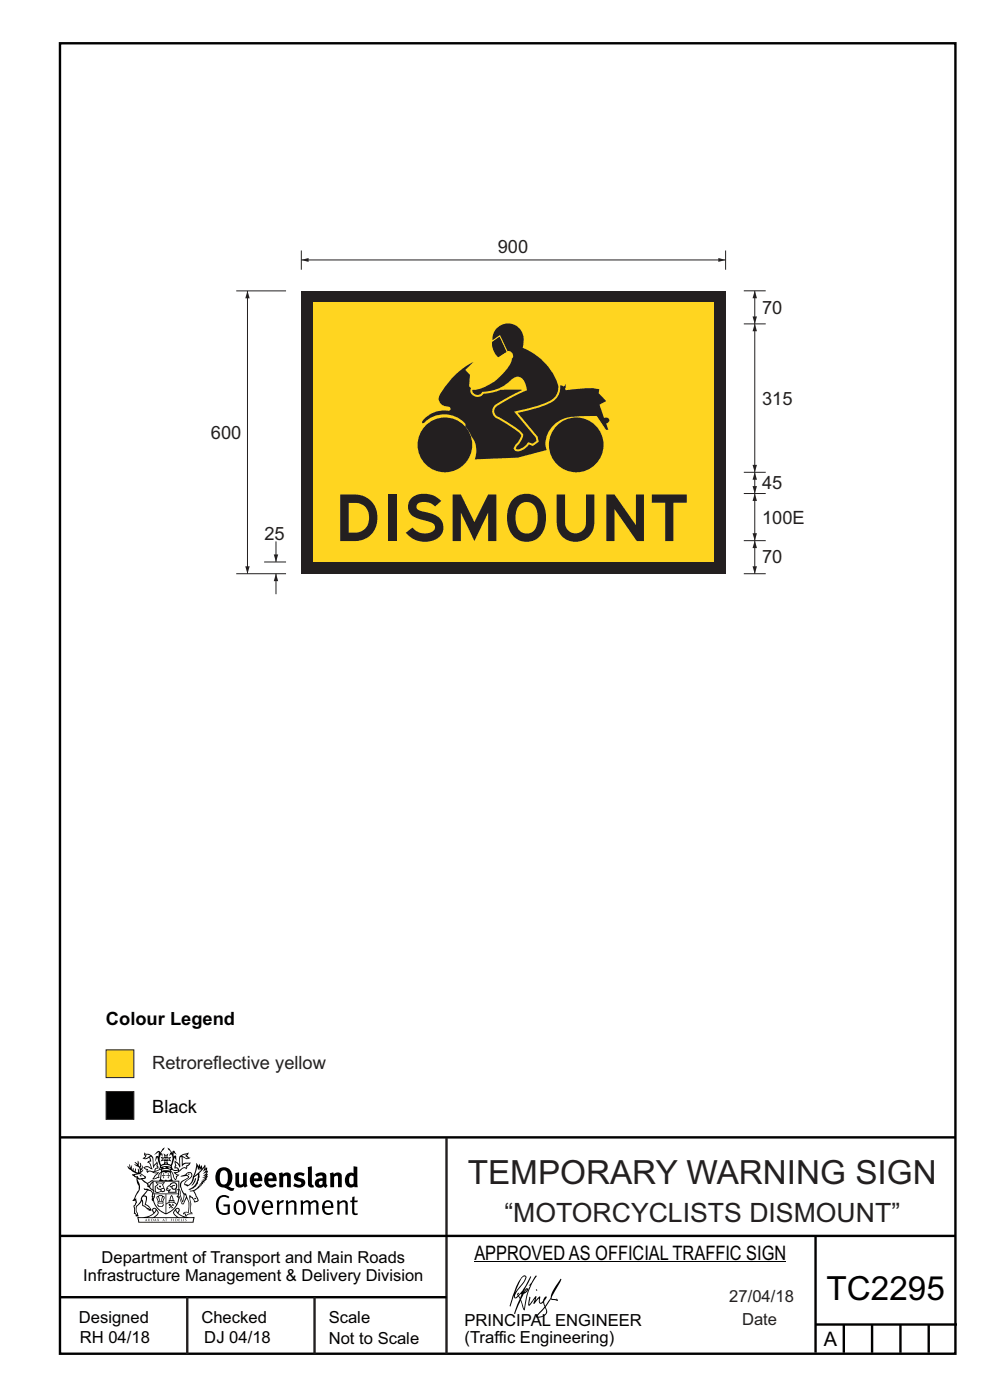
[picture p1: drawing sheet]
<svg xmlns="http://www.w3.org/2000/svg" width="210mm" height="297mm" viewBox="0 0 210 297" stroke-linecap="round" stroke-linejoin="round" font-family="sans-serif">
<path d="M12.7 9.2h190v278h-190zM12.7 241.3h190M12.7 275.2h82M12.7 262.2h190.1M173 262.1v24.9M173 281h30M179 281v6M185 281v6M191 281v6M197 281v6" fill="none" stroke="#000" stroke-width=".51"/>
<path d="M94.7 241.4v45.8M39.7 275.2v12M66.7 275.2v12" fill="none" stroke="#231f20" stroke-width=".51"/>
<g fill="#000">
<path d="M29.6 249.4l.2-.1 .3 .2z" fill-rule="evenodd"/>
<path d="M30.8 244.9l1.1 .3-.9 .5h-.4l.6-.5zM31.8 245.4h.2a2.44 2.44 0 0 1 .4 1.9l.1 .5 .7-1-.1 .6 .3 .3a.57 .57 0 0 0-.6 .7l-1-.1-.5 .2 .2-.5-.8-.3 .7-.1 .9 .5 .1-.1-.6-1.3-.2-.2h.5zM30.7 244.4l-.1 .5 .2 .4-.6 .4a1.04 1.04 0 0 0 1.4-.1l.2 .6-.3 .1-.2 .4a.94 .94 0 0 1 .8 1.1l-.2-.1a1.16 1.16 0 0 0-1.5-.1l.3 .4 .4 .2 .1 .5 .2 .1 .1-.2a.94 .94 0 0 1 1.1 .2l.8 .1-1.2 1.2a1.13 1.13 0 0 0 1.2-.2l.4-.1-.1-.4 .5-.8a.83 .83 0 0 0-.6 1.1l-.3-.1-.7 .4 1.1-1.4-.5 .1-.5-.1 1.3-.5-.1-.1-.9 .4v-.3l.2-.2 .3 .1 .1-.3-.2-.4v-.6l-.1-.4-.7 1v-.7a1.42 1.42 0 0 0-1.6-1.8z" fill-rule="evenodd"/>
<path d="M31 258.7l.1 .2h-.2zM31 258.5l-.3 .6 .4-.2 .2 .2z" fill-rule="evenodd"/>
<path d="M31.3 258.6h.3v.4a.25 .25 0 0 0 .2-.1 .25 .25 0 0 0-.1-.3h.1a.29 .29 0 0 1 0 .4 .29 .29 0 0 1-.4 0 .29 .29 0 0 1 0-.4z" fill-rule="evenodd"/>
<path d="M32.2 258.6a.22 .22 0 0 1 .3 .2 .22 .22 0 0 1-.3 .2zM32 258.6l.1 .4a.33 .33 0 0 0 .4 0 .33 .33 0 0 0 0-.4 .33 .33 0 0 0-.5 0z" fill-rule="evenodd"/>
<path d="M29.2 250.1l.3 .1a.61 .61 0 0 1 .8 .4l.3 .2a.8 .8 0 0 1 .6 1l.4 .1 .5 .5a1 1 0 0 1 .5 1.1l-.1 .7v-.5h-.1a.96 .96 0 0 0-.8-1.3l-.2-.2h-.7l-.1-.1-.1 .1 .1 .3h.6l-1.2 1.3-.2 1-.4 .6a1.33 1.33 0 0 0-.5 1.8l.2 .5a1.26 1.26 0 0 1-.5-1.5l-.1-.3a1.56 1.56 0 0 0 .4-1.7l-.3 .2 .2-.5a3.2 3.2 0 0 0 .7-3zM30.4 253.9h.4a2.06 2.06 0 0 1-.1 1.6l.7 .5 .4 .4-.6-.1-.8-.6-.1-.9a.51 .51 0 0 1 .1-.9zM28.6 249.3a1.52 1.52 0 0 1 2.1 .5l-1.1 .2-.2-.1-.1-.4h-.5zM27.5 247v.8l-.3-.4h-.1a3.1 3.1 0 0 0 1.9 1.6l-1 .1 .5 .6 .5 .1 .1 1.1a1.84 1.84 0 0 1-.3 2.5l-.4 .9-.3 .4 .2 .1 .4-.1 .1 .4-.2 .5-.3 .2 .1 1.7h.2l.3 .5 .1 .1 .4-.1-.1-.5a1.3 1.3 0 0 1-.1-1.7l.9-1 .1 1.1 .6 .2 .5 .5 .1-.1 .2 .3h.5a1.85 1.85 0 0 0-1.2-1.4l.1-.3a1.39 1.39 0 0 0 0-1.4l-.5-.1 .5-.5a.66 .66 0 0 1 .9-.4 .66 .66 0 0 1 .3 .9l-.1 .4 .2-.1v.2l-.1 .3 .2 .5 .1-.3a2.24 2.24 0 0 0 .1-2.2 .73 .73 0 0 1-.7-.7 .73 .73 0 0 1 .6-.7v-.2a.94 .94 0 0 0-.9 .8 .48 .48 0 0 1-.1-.6 .48 .48 0 0 1 .5-.2l.5-.3a.51 .51 0 0 0-.8 .2l-.5 .2-1-.8h.6l.2-.5-1.2-.7 .5-.5v-.3l-.5 .4 .1-.2a.69 .69 0 0 0 .2-1v.4l-.2 .3v-1.1l-.3-.2 .1 .6-.1 .2-.4-1.3v.7l-.6-.4 .5 .7-.6-.2 .3 .3a1 1 0 0 1 .7 1.4l-.2-.8v.9l-.5-.2v-.8l-.2 .7-.2-.1-.1-.6-.2 .4-.2-.2 .1-.7-.2 .5z" fill-rule="evenodd"/>
<path d="M32.9 258.7l.1 .2h-.2zM32.9 258.5l-.2 .6 .3-.2 .2 .2z" fill-rule="evenodd"/>
<path d="M33.7 251.5l.4 .1 .1 .3h-.3z" fill-rule="evenodd"/>
<path d="M33.3 258.6h.2l.1 .1 .2-.1-.2 .2 .2 .3-.3-.3-.1 .3h-.1l.2-.3z" fill-rule="evenodd"/>
<path d="M34.7 258.7l.1 .2h-.2zM34.7 258.5l-.3 .6 .4-.2 .2 .2z" fill-rule="evenodd"/>
<path d="M34.2 252.4a.3 .3 0 0 0 .6 0 .3 .3 0 0 0-.6 0zM33.3 250.9l.3 .3-.3 .4a.79 .79 0 0 0 0 1.3l.8-.2-.1-.3a.55 .55 0 0 1-.7-.6l.1-.1 .2 .3 .3 .2 .8-.2-.4-.7 .4-.4-.7 .2zM33 250.7l1.1 .2 .9-.2-.4 .6 .4 1.2a.56 .56 0 0 1-.8 .3l-.2 .1a.73 .73 0 0 1-.9 .1 .73 .73 0 0 1-.3-1v-.4l.6-.4z" fill-rule="evenodd"/>
<path d="M34.5 254h.2v.2l-.2 .6h-.2zM33.6 255.3h.9v.2a.55 .55 0 0 1-.8 .4v-.2l-.2-.1zM33.4 254h.2l.2 .8h-.2zM33.6 255l.8-.1 .1 .2h-.8zM33.8 253.7h.5l-.2 1.1h-.1zM33.3 253.8l-.1 .3 .3 1.1a.48 .48 0 0 0-.1 .6 .48 .48 0 0 0 .5 .2h.5a.49 .49 0 0 0 .2-.8l.3-1.1-.1-.3a1.42 1.42 0 0 0-1.5 0z" fill-rule="evenodd"/>
<path d="M34.6 248.9l.2 .1v.3l.3 .1h-.3l-.1 .6v-.6h-.4l.4-.1z" fill-rule="evenodd"/>
<path d="M35 258.5h.5l-.2 .1v.5h-.2l.1-.5z" fill-rule="evenodd"/>
<path d="M34.3 248.8a.57 .57 0 0 1 .9 .2 .57 .57 0 0 1 .9-.2l.2 1.4h-.2a.57 .57 0 0 1-.9 0 .69 .69 0 0 1-1.1 0zM34.2 248.1l-.3 2.1-.2 .4h3l-.2-.4-.3-2.1h-.2v.2l-.8-.1-.8 .1v-.2z" fill-rule="evenodd"/>
<path d="M34.2 247.4a1.51 1.51 0 0 1 2 .2 2.67 2.67 0 0 0-2.1 0zM35.7 247.6l.4 .1 .1 .3-.4-.1zM34.6 247.6h.5l.1 .2h-.4zM34 247.8l.3 .2h-.3zM34.9 246.9l.3-.2 .3 .2zM34.9 245.6l.2 .1v.3h-.2zM35 245.1l.2 .2 .2-.2-.1 .3h-.2zM35.1 246.3h.2l.1 .4-.2-.2-.2 .2zM35.3 245.7l.2-.1v.4h-.2zM34.4 245.7h.3l.1 .3-.4 .1 .2-.2zM35.7 245.7h.3l-.2 .2 .2 .2-.4-.1zM32.7 244.9l1-.5-.1 1-.2-.2-.3 .2-.3 1.1 .5-1 .3 .9a1.84 1.84 0 0 1 .2 1.7l.4 .1a2.48 2.48 0 0 1 2.2 0l.2-.2-.2-.7 .7-1.8 .4 .7-.2-1-.2-.1-.2 .3v-.9l.6 .4-.6-.8-.3 .1-.1 .4-.5-.9-.5-.3 .2 .5 .6 .5-.5 .8 .4-.4a2.06 2.06 0 0 1 0 2.3l-.5-.2-.2-.6 .1-.1 .8 .2-.4-.5 .4-.5-.7 .2-.2-.2 .2-.7-.5 .4-.5-.4 .2 .7-.2 .2-.7-.2 .4 .5-.4 .5 .8-.2 .1 .1-.2 .6-.5 .2a2.02 2.02 0 0 1 0-2.2l.3 .5-.1-.7-.3-.1 .8-1.2-.4 .3-.5 .8-.2-.3a.8 .8 0 0 0-.8 .5z" fill-rule="evenodd"/>
<path d="M35.6 248.9l.2 .1-.1 .3 .4 .1h-.4v.6l-.1-.6h-.3l.3-.1z" fill-rule="evenodd"/>
<path d="M36 254.8h.8v.2h-.8zM36.4 253.8l.2 .8h-.4zM36.4 253.5l-.3 .5-.1 .6h-.2v.4l-.7 .4 .2 .1a1.48 1.48 0 0 1 2.1 .2l.2-.1-.6-.5v-.5h-.2l-.1-.6z" fill-rule="evenodd"/>
<path d="M36.2 258.6l.3-.1-.1 .1v.2h.1h-.1v.3h-.2z" fill-rule="evenodd"/>
<path d="M36.7 258.6h.2v.5h-.2z" fill-rule="evenodd"/>
<path d="M35.8 255.4l.4 .1 .1 .3 .3-.2-.2-.2a.38 .38 0 0 1 .5 .5l-.2-.2-.3 .2 .3 .2-.3 .3-.1-.4-.4 .4-.1-.2 .4-.3-.1-.1-.2 .1z" fill-rule="evenodd"/>
<path d="M35.6 251.8l.7-.4a.58 .58 0 0 1 1-.1 .58 .58 0 0 1-.4 .9l-.3-.3a.43 .43 0 0 1 .6-.4 .57 .57 0 0 0-.8 .2l-.2-.1-.3 .1 .4 .2a.55 .55 0 0 0 .9 .4v.5h-1.3l.3-.4-.1-.1-.6 .1 .2-.3-.2-.1zM35.4 251.8l-.1 .2a.39 .39 0 0 0 .2 .6h.3l-.2 .4h1.9l-.1-.8a.86 .86 0 0 0-.1-1.3 .86 .86 0 0 0-1.3 .4z" fill-rule="evenodd"/>
<path d="M37.3 258.6a.22 .22 0 0 1 .3 .2 .22 .22 0 0 1-.3 .2zM37.1 258.6v.4a.33 .33 0 0 0 .5 0 .33 .33 0 0 0 0-.4 .33 .33 0 0 0-.5 0z" fill-rule="evenodd"/>
<path d="M37.8 258.6l.4-.1-.2 .1v.2h.1h-.1v.2l.2 .1h-.4z" fill-rule="evenodd"/>
<path d="M32.4 250.5h5.6v2l-.2-.1v-1.7h-5.2v2.5h5.2v-.8l.1 .2-.1 1.1v-.3h-2.5v4a4.1 4.1 0 0 0 2.6-3.6l.1-.1a4 4 0 0 1-2.8 3.9 4.2 4.2 0 0 1-2.8-4.7l.1 1.2 .1-.1a3.8 3.8 0 0 0 2.5 3.4v-4h-2.5l-.2-.9z" fill-rule="evenodd"/>
<path d="M38.4 258.6h.2l-.1 .4 .2 .1h-.3z" fill-rule="evenodd"/>
<path d="M38.5 245.2l.5-.2 .7-.1-.6 .3 .8 .5h-.3zM38.3 245.5l.2-.1 .1 2a1.69 1.69 0 0 1 1.6-.6l-.8 .5 .1 .5a1.1 1.1 0 0 0-1.5 .6l-.1-.5-.2-.2h-.5l.3-.4-.3-.7a1.42 1.42 0 0 1 .8 1.1l.2-.1zM37.1 246.2l.1 1-.2 .3 .1 .4h.5l.1 .2a.96 .96 0 0 1-1.1-.1l-.1 .1a1.06 1.06 0 0 0 1.3 .2v.1a.72 .72 0 0 1-1 .2l.3 .5 .6 .2-.4 .2-.1 .6-.2-.3-.4-1.1-.4-.4 .4 .9a1.54 1.54 0 0 0 .7 1.2l.2-.3a.58 .58 0 0 1 .4-.8l.2-.1h-.3l-.5-.3 .9-.5a.93 .93 0 0 1 1.2-.5v.2l.2-.2 .1-.5a.99 .99 0 0 0 .7-.8l-1.3 .1-.3 .2-.1-1.4 .9 .4 .9-.3h-.4l-.5-.4 .4-.7-.6 .2a1.46 1.46 0 0 0-1.4 2.1v.4l-.2-.4z" fill-rule="evenodd"/>
<path d="M38.9 258.6h.2v.5h-.2z" fill-rule="evenodd"/>
<path d="M39.3 258.6h.2h-.1l.2 .3-.2 .2-.1-.1v-.1l.2 .1z" fill-rule="evenodd"/>
<path d="M29.4 258.4h11.6l-.1 .8h-11.4zM31.3 258.2l.5-.1a2.48 2.48 0 0 0 1.4-1.3l.3 .5-.5 .6-.5 .3zM32.5 256.6l.3-.2 .2 .1-.3 .7zM37.2 256.8a2.65 2.65 0 0 0 1.8 1.4h-1.1l-.5-.3-.5-.6zM37.4 256.5l.2-.1 .3 .2-.3 .6zM29.2 258.2l.1 1.2h11.8l.2-1.1-.2-.1a4.1 4.1 0 0 1-3.3-.9l.3-.4-.1-.6a1.06 1.06 0 0 0-1.3 1l.2 .4 .6 .5h-4.7l.3-.1a.84 .84 0 0 0 .6-.8 .84 .84 0 0 0-.5-.8l-.3-.2h-.5l-.1 .6 .3 .4a4.2 4.2 0 0 1-3.4 .9z" fill-rule="evenodd"/>
<path d="M41.3 250.1l.3-.2-.2 .8-.6 .8h-.2l.5-.7z" fill-rule="evenodd"/>
<path d="M41.2 254.1h.3l.2 .2-.4 .1z" fill-rule="evenodd"/>
<path d="M39.7 249l.3-.2 .5 .2a.88 .88 0 0 1-.6 1.1 1.22 1.22 0 0 0-.8 1.3l.5 .2a.72 .72 0 0 0 .9-.4l.5-.8 .2-.6 .8-.6v.2a2.85 2.85 0 0 1-2 2.9l.1 .1a2.13 2.13 0 0 0 1.9-1.5v-.3a2.01 2.01 0 0 0 .3-1.7l1.1-1.3-.4 1 .7-.5-.7 1 .8-.4-.8 .8 .7-.2-.9 .6 .8-.1-.8 .4h.7l-.8 .3 .3 .2h-.4l.2 .3h-.4l.2 .3h-.4l.1 .2h-.1a2.16 2.16 0 0 1-2 1.1l.1 .2 .4-.1a.76 .76 0 0 1 .7 .8l.5 1.2-.6 .2a1.45 1.45 0 0 0-1.1-1.3l.2 1.8-.1 1.8 .4 .3a1.07 1.07 0 0 0-1.2 .4v-.3l-.5-.2a.87 .87 0 0 1 1.1-.1v-.7a4.4 4.4 0 0 0-.6-3.1l-.1-.3h-.2a2.16 2.16 0 0 1-.7-2.2l.3-.4 1.2-.7a.55 .55 0 0 0-.4-.8zM37.8 252.4a.76 .76 0 0 1 .3 1.1l.6 1.6 .4-1.7 .2 .1a.61 .61 0 0 1-.1 .9l-.3 .8-.2 .1-.7-1.6-.3 .1a1.18 1.18 0 0 0 .1-1.4zM41.8 247.5l.2 .7 .3-.5v.6l.4-.5a1.9 1.9 0 0 1-1.2 1.4l-.3 .3zM38.2 249.6l1.4-.2 .2 .2v.3l-.5 .2a1.26 1.26 0 0 0-.9 1.9l.2 .7a1.84 1.84 0 0 1 .1 2.1l-.4-1.4a.96 .96 0 0 0-.4-1.2l-.4 .2a.78 .78 0 0 1 0 1.3l.1 .3h.4l.4 1.1a.38 .38 0 0 0 .2 .4 .38 .38 0 0 0 .4-.1l.6-1.2a2.94 2.94 0 0 1 .4 2.5l-.1 .4h-.8l-.3 .4v.2l.4-.1 .1 .4 .2 .1a1.02 1.02 0 0 1 1.3-.5v-.4l-.3-.1 .1-1.8-.3-1.3h.1a1.14 1.14 0 0 1 .8 1 .63 .63 0 0 0 .8-.2 .63 .63 0 0 0-.2-.9l-.6-1.2 .9-.6 .2-.4h.3l-.1-.2h.4l-.1-.3h.3l-.1-.3 .5-.1-.2-.2 .6-.4v-.2h-.2l.4-.5h-.3l.3-.5-.4 .1 .4-.5v-.3l-.3 .2 .2-.7-.1-.2-.4 .3v-.8l-.6 .8-.2-.8-.2 .5-.3-.7-.1 .6-.5-.8-.1 1.4-.6 1.8a1.81 1.81 0 0 1-1 1.5l-.6-.2a1.75 1.75 0 0 1 1.1-1.2 .75 .75 0 0 0 .1-1.3 .75 .75 0 0 0-1.2 .4z" fill-rule="evenodd"/>
<path d="M46.4 253.9a1.72 1.72 0 0 1 2.3 0l-.3 .3a1.24 1.24 0 0 0-1.4-.2 1.24 1.24 0 0 0-.6 1.4 1.49 1.49 0 0 0 1.2 1.9l.7-.1v-1.3h-.8l-.1-.4h1.3v1.9a1.93 1.93 0 0 1-2.2 0 1.93 1.93 0 0 1-.7-2.2l.2-.8z" fill-rule="evenodd"/>
<path d="M47 248.4a2.55 2.55 0 0 0 0 2.7l.3 .2a.81 .81 0 0 0 1-1v-.5a1.04 1.04 0 0 0-1.1-1.5zM46.3 248.1a1.82 1.82 0 0 1 2.1-.2 1.82 1.82 0 0 1 .9 1.8 2.29 2.29 0 0 1-.8 2l.7 .3h.5l-.2 .6a2.87 2.87 0 0 1-2-.7 2.12 2.12 0 0 1-1.7-3.1z" fill-rule="evenodd"/>
<path d="M50.4 255.1a1.65 1.65 0 0 0 .2 2.2 .99 .99 0 0 0 1-1.4 .78 .78 0 0 0-.4-.8 .78 .78 0 0 0-.8 0zM50 254.9a1.33 1.33 0 0 1 1.6-.1 1.33 1.33 0 0 1 .5 1.4 1.31 1.31 0 0 1-1.3 1.6 1.31 1.31 0 0 1-1.2-1.6v-.6z" fill-rule="evenodd"/>
<path d="M49.9 248.9l.8-.2v2a.46 .46 0 0 0 .3 .6 .46 .46 0 0 0 .6-.3v-2.1l.7-.2v2.4l.2 .5-.5 .3-.3-.3a1.02 1.02 0 0 1-1.2 .3 1.02 1.02 0 0 1-.6-1.1z" fill-rule="evenodd"/>
<path d="M52.5 254.7l.4-.1 .9 2.6 .8-2.5h.5l-1.1 3h-.5z" fill-rule="evenodd"/>
<path d="M54 249.5l-.1 .5h.9a.49 .49 0 0 0-.2-.6 .49 .49 0 0 0-.6 .1zM53.4 249.1a1.34 1.34 0 0 1 1.6-.2 1.34 1.34 0 0 1 .6 1.5v.2h-1.7a.77 .77 0 0 0 .5 .8 .77 .77 0 0 0 .9-.4l.3 .5a1.59 1.59 0 0 1-2 .2 1.59 1.59 0 0 1-.5-2.1z" fill-rule="evenodd"/>
<path d="M56.3 255.2l-.2 .7h1.3a.7 .7 0 0 0-.3-.8 .7 .7 0 0 0-.8 .1zM55.9 255a1.22 1.22 0 0 1 1.5-.2 1.22 1.22 0 0 1 .5 1.5h-1.8a.93 .93 0 0 0 .5 1 .93 .93 0 0 0 1.1-.2l.2 .3a1.43 1.43 0 0 1-1.8 .1 1.43 1.43 0 0 1-.6-1.7z" fill-rule="evenodd"/>
<path d="M57 249.5l-.1 .5h1a.49 .49 0 0 0-.2-.6 .49 .49 0 0 0-.7 .1zM56.4 249.1a1.34 1.34 0 0 1 1.6-.2 1.34 1.34 0 0 1 .7 1.5v.2h-1.8a.77 .77 0 0 0 .5 .8 .77 .77 0 0 0 .9-.4l.4 .5a1.59 1.59 0 0 1-2.1 .2 1.59 1.59 0 0 1-.5-2.1z" fill-rule="evenodd"/>
<path d="M58.7 254.7l.4-.1 .1 .5 .4-.4 .6-.1-.2 .5a.66 .66 0 0 0-.8 .7v1.9h-.4z" fill-rule="evenodd"/>
<path d="M59.2 248.9l.7-.2 .1 .4a.95 .95 0 0 1 1-.3 .95 .95 0 0 1 .7 .8v2.3h-.8v-2.3a.46 .46 0 0 0-.8 .1v2.2h-.8z" fill-rule="evenodd"/>
<path d="M60.6 254.7l.4-.1 .1 .5a.94 .94 0 0 1 1-.5 .94 .94 0 0 1 .8 .8v2.3h-.5l-.1-2.5a.81 .81 0 0 0-1.2 .3v2.2h-.4z" fill-rule="evenodd"/>
<path d="M62.6 249.1a1.75 1.75 0 0 1 2-.1l-.2 .5-.6-.2a.43 .43 0 0 0-.6 .3l.4 .3a1.04 1.04 0 0 1 1.2 1.1 1.04 1.04 0 0 1-1.4 1l-1.2-.4 .3-.6 1 .4 .4-.4a.88 .88 0 0 0-1-.5l-.4-.2-.1-.4z" fill-rule="evenodd"/>
<path d="M65.3 247.6l.8-.2 .1 3.8 .3 .2 .1 .4a.88 .88 0 0 1-1 0 .88 .88 0 0 1-.3-1z" fill-rule="evenodd"/>
<path d="M63.7 254.7l.5-.1 .1 .5 .4-.3a.78 .78 0 0 1 1.1 .3 .9 .9 0 0 1 1-.5 .9 .9 0 0 1 .8 .8v2.3h-.5l-.1-2.5a.67 .67 0 0 0-1.1 .3v2.2h-.5v-2.4l-.4-.3-.7 .4v2.3h-.5z" fill-rule="evenodd"/>
<path d="M67.8 250.6a.43 .43 0 0 0-.1 .7 .43 .43 0 0 0 .7-.1v-.7zM66.8 249.1a1.7 1.7 0 0 1 2.4 .1v1.9l.3 .4-.4 .5-.5-.4a1.03 1.03 0 0 1-1.7-.1 1.03 1.03 0 0 1 .8-1.5h.7v-.4a.8 .8 0 0 0-1.2 .1z" fill-rule="evenodd"/>
<path d="M69 255.2l-.1 .7h1.3a.7 .7 0 0 0-.3-.8 .7 .7 0 0 0-.9 .1zM68.7 255a1.22 1.22 0 0 1 1.5-.2 1.22 1.22 0 0 1 .5 1.5h-1.8a.93 .93 0 0 0 .4 1 .93 .93 0 0 0 1.2-.2l.1 .3a1.44 1.44 0 0 1-1.7 .1 1.44 1.44 0 0 1-.6-1.7z" fill-rule="evenodd"/>
<path d="M70 248.9l.7-.2 .1 .4a.95 .95 0 0 1 1-.3 .95 .95 0 0 1 .7 .8v2.3h-.8v-2.3a.46 .46 0 0 0-.8 .1v2.2h-.8z" fill-rule="evenodd"/>
<path d="M71.4 254.7l.5-.1 .1 .5a.94 .94 0 0 1 1-.5 .94 .94 0 0 1 .8 .8v2.3h-.5l-.1-2.5a.81 .81 0 0 0-1.2 .3v2.2h-.4z" fill-rule="evenodd"/>
<path d="M74.3 249.5a1.48 1.48 0 0 0 0 1.7h.5l.2-.1v-1.5l-.3-.2zM75 247.4l.8 .1 .1 4.4h-.7l-.1-.2a1.26 1.26 0 0 1-1.4 0 1.26 1.26 0 0 1-.5-1.3 1.29 1.29 0 0 1 .4-1.4 1.29 1.29 0 0 1 1.4-.1z" fill-rule="evenodd"/>
<path d="M74.7 253.9l.5-.1v.9h.7l-.1 .3h-.6v2.2l.1 .2h.5l.1 .3a.75 .75 0 0 1-1.2-.6v-2.1h-.4v-.3h.4z" fill-rule="evenodd"/>
<circle cx="40" cy="249.1" r=".17"/>
</g>
<path d="M100.6 267.7h66.2" fill="none" stroke="#000" stroke-width=".21"/>
<g fill="#000001">
<path d="M111.6 273.7l.2-.2-.5 .7zM110.4 274.5l.3 .1-.3 .7-.3-.4zM110.9 270.9l.5-.1a9.3 9.3 0 0 1-2 3.2l-.1 .2 1-2.5zM110.6 271a14.7 14.7 0 0 0-2.2 4.9l-.3 1.2 .1 .1 .8-2.4a.42 .42 0 0 0 .2 .7 .42 .42 0 0 0 .6-.3l.2-.2 .2 .6-1.1 3.1h.2l1.1-2.8 .6 1.9 .2 .2 .2-.5a13.5 13.5 0 0 1 2-6.2l.5-.5-.2-.2-1.6 2.1 .4-.1a14.9 14.9 0 0 0-1.3 5.1l-.4-1.2a1.39 1.39 0 0 1 .2-1.8l.1-.2a.92 .92 0 0 0 .8-1.2 .75 .75 0 0 0-.7 .7l-.2 .2 1.6-3.4h-.1l-.4 .7a10.5 10.5 0 0 1-2.2 3.2l.2-.4a.32 .32 0 0 0-.4 .2 .32 .32 0 0 0 .1 .4l-.5 .4a3.2 3.2 0 0 1 1.1-2.3l.5-.6a2.49 2.49 0 0 0 .7-1.6l-.3-.2z" fill-rule="evenodd"/>
<path d="M115.6 277.5a1.15 1.15 0 0 1 .1 1.3 1.15 1.15 0 0 1-1.2 .5h-.5zM112.3 275.1l-.3 1.7 .3 .2 1.2-1.5-.3 1.1 1.1-1.2a.94 .94 0 0 0 .4 1.2l.5-.3 .3 .9-1.2 1.3a.98 .98 0 0 0-.5 1 1.9 1.9 0 0 0 2.3-1.3l-.1-.3a1.02 1.02 0 0 1 .3-1.4l.5-.9 1.5 .3-.2-.5v.3l-1.1-.2v-.2l2-3.6 .1-.3-.1-.1-1.8 2.7a6.6 6.6 0 0 1-1.5 3l-.2-.2a1.01 1.01 0 0 1 .4-1.4l.1-.2-.3-.2-.3 .5-.2 .5-.5 .4-.2-.4 .1-.9-.2-.1-.8 .9 .2-.9h-.1l-1.4 1.7 .2-1.4v-.1z" fill-rule="evenodd"/>
<path d="M113.7 273.5l.3 .3h-.3z" fill-rule="evenodd"/>
</g>
<path d="M22.5 222.7h5.9v5.9h-5.9z" fill-rule="evenodd" fill="#ffd520" stroke="#231f20" stroke-width=".21"/>
<path d="M22.5 231.6h5.9v5.9h-5.9z" fill-rule="evenodd" fill="#000" stroke="#231f20" stroke-width=".21"/>
<path d="M63.9 55.1h90" fill="none" stroke="#231f20" stroke-width=".21"/>
<g fill="#231f20">
<path d="M152.4 54.7l1.5 .4-1.5 .5z"/>
<path d="M63.9 55.1l1.6-.4v.9z"/>
</g>
<path d="M63.9 53.1v4.1M153.9 53.1v4.1" fill="none" stroke="#231f20" stroke-width=".21"/>
<path d="M63.9 61.7h90v60h-90z" fill-rule="evenodd" fill="#231f20"/>
<path d="M66.4 64.2h85v55h-85z" fill-rule="evenodd" fill="#ffd520"/>
<path d="M157.8 114.7h4.6M160.1 114.7v7" fill="none" stroke="#231f20" stroke-width=".21"/>
<g fill="#231f20">
<path d="M159.6 120.1h1l-.5 1.6z"/>
<path d="M160.1 114.7l.5 1.6h-1z"/>
</g>
<path d="M160.1 104.7v10" fill="none" stroke="#231f20" stroke-width=".21"/>
<g fill="#231f20">
<path d="M159.6 113.1h1l-.5 1.6z"/>
<path d="M160.1 104.7l.5 1.6h-1z"/>
</g>
<path d="M157.8 61.7h4.6M157.8 68.7h4.6M160.1 61.7v7" fill="none" stroke="#231f20" stroke-width=".21"/>
<g fill="#231f20">
<path d="M159.6 67.1h1l-.5 1.6z"/>
<path d="M160.1 61.7l.5 1.6h-1z"/>
</g>
<path d="M160.1 68.7v31.5" fill="none" stroke="#231f20" stroke-width=".21"/>
<g fill="#231f20">
<path d="M159.6 98.6h1l-.5 1.6z"/>
<path d="M160.1 68.7l.5 1.6h-1z"/>
</g>
<path d="M157.8 104.7h4.6" fill="none" stroke="#231f20" stroke-width=".21"/>
<g fill="#231f20">
<path d="M96.7 79.4l2.1-1.7 1.7-1-1.8 1.8 1 1-.2 2.5 .4 .4a1.46 1.46 0 0 0 .8 1.7 1.46 1.46 0 0 0 1.8-.6l2.1-.3 1.6-.5h4.4l.1 .1-5.4 3a1.71 1.71 0 0 0-.9 1.6 1.71 1.71 0 0 0 1.3 1.5l3.7 2.3 1.2 1.1a3.3 3.3 0 0 1-1.3 2l-.4 .8a.99 .99 0 0 0 1.5 .6l.8-.4 1-1 .8 .3 1.3-.9-.3-1.1-4.2-5 1.4-.3a16.4 16.4 0 0 0 6.7-2.6 3.8 3.8 0 0 0 .9-2.8v-.1l.7 .2 .5-.6-.1 1.1 .2 .3 4.2-.4 1.5-.1 1.3 .3-.1 .8 1.6 1.7-1.4 .8 .9 2.8 .2-.1a.66 .66 0 0 1 .9 .5 .66 .66 0 0 1-.6 .8l.4 1.3h-.5l-1.9-3-4.2 .1a6.1 6.1 0 0 0-6.6 6.6l.2 .6-6.2 1.6-9.1 .4a4.9 4.9 0 0 0-.7-4.9l-.4-.9-.9-1.2 .1-.3a4 4 0 0 0-3.1-2.1 5.9 5.9 0 0 0-5.7 1.6l-.5 .1 .1-.5a6.5 6.5 0 0 1 5.8-2.2 .44 .44 0 0 0 .2-.4 .44 .44 0 0 0-.4-.4 1.83 1.83 0 0 1-1.7-.7 1.83 1.83 0 0 1-.1-2l1.4-2.1z" fill-rule="evenodd"/>
<path d="M104.5 72.5a3.9 3.9 0 0 0 1.2 3.2l1.7-1.1-1.4-3.1zM105.5 69.5l-.8 1.3-.3 1.3 1.7-1 1.6 3.4h.4a1 1 0 0 1 .5 1.6 7.5 7.5 0 0 1-2.6 3.9 9.3 9.3 0 0 1-5.8 2.7 1.15 1.15 0 0 0 .9 1.1 1.15 1.15 0 0 0 1.3-.7 9 9 0 0 0 6.4-2.8 1.59 1.59 0 0 1 2.6 1l.4 1.5a30.9 30.9 0 0 0-6.8 3.8l-.2 .5a1.29 1.29 0 0 0 1 1.4 20.2 20.2 0 0 1 5.1 3.6v.6l-1.5 2.4 .1 .2a2.72 2.72 0 0 0 2.5-1.5l1 .3 .8-.6-.1-.7-4.6-5.5 1.2-.3a17.5 17.5 0 0 0 7.3-2.6 3 3 0 0 0 .7-3 13.2 13.2 0 0 0-7.4-7.6v-.2a4 4 0 0 0-1.9-4.8 3.3 3.3 0 0 0-3.5 .7z" fill-rule="evenodd"/>
<path d="M104.4 72.6l1.6-1.1 1.4 3.2-1.8 1a4.1 4.1 0 0 1-1.2-3.1z" fill-rule="evenodd"/>
<circle cx="122.2" cy="94.4" r="5.8"/>
<circle cx="94.4" cy="94.4" r="5.8"/>
</g>
<path d="M157.8 100.2h4.6M160.1 100.2v4.5" fill="none" stroke="#231f20" stroke-width=".21"/>
<g fill="#231f20">
<path d="M159.6 103.1h1l-.5 1.6z"/>
<path d="M160.1 100.2l.5 1.6h-1z"/>
</g>
<path d="M50.1 61.7h10.6M52.5 61.7v60M56 119.2h4.7M50.1 121.7h10.6" fill="none" stroke="#231f20" stroke-width=".21"/>
<g fill="#231f20">
<path d="M52 120.1h1l-.5 1.6z"/>
<path d="M52.5 61.7l.5 1.6h-1z"/>
</g>
<path d="M58.5 121.7v4.4" fill="none" stroke="#231f20" stroke-width=".21"/>
<path d="M58.5 121.7l.5 1.6h-.9z" fill="#231f20"/>
<path d="M58.5 114.9v4.3" fill="none" stroke="#231f20" stroke-width=".21"/>
<path d="M58.1 117.6h.9l-.5 1.6z" fill="#231f20"/>
<path d="M157.8 121.7h4.6" fill="none" stroke="#231f20" stroke-width=".21"/>
<text font-size="13.7" fill="#231f20" x="70.9" y="114.8">DISMOUNT</text>
<text font-size="7.1" fill="#231f20" x="99.2" y="251.3">TEMPORARY WARNING SIGN</text>
<text font-size="7.1" x="175.3" y="275.7">TC2295</text>
<text font-size="5.6" fill="#231f20" x="107" y="259.2">“MOTORCYCLISTS DISMOUNT”</text>
<g font-size="4.2">
<text x="100.6" y="267.2">APPROVED AS OFFICIAL TRAFFIC SIGN</text>
<text x="174.7" y="285.6">A</text>
</g>
<g font-size="3.9" fill="#231f20">
<text x="105.6" y="53.6">900</text>
<text x="161.7" y="66.5">70</text>
<text x="161.7" y="85.8">315</text>
<text x="44.7" y="93.1">600</text>
<text x="161.7" y="103.8">45</text>
<text x="161.7" y="111.1">100E</text>
<text x="56.1" y="114.5">25</text>
<text x="161.7" y="119.5">70</text>
<text x="32.3" y="226.7">Retroreflective yellow</text>
</g>
<g font-size="3.9">
<text x="22.5" y="217.5">Colour Legend</text>
<text x="32.3" y="236.1">Black</text>
</g>
<g font-size="3.5">
<text x="21.6" y="267.9">Department of Transport and Main Roads</text>
<text x="17.7" y="271.8">Infrastructure Management &amp; Delivery Division</text>
<text x="16.7" y="280.6">Designed</text>
<text x="42.7" y="280.6">Checked</text>
<text x="69.7" y="280.6">Scale</text>
<text x="98.5" y="281.3">PRINCIPAL ENGINEER</text>
<text x="16.9" y="284.8">RH 04/18</text>
<text x="43.3" y="284.9">DJ 04/18</text>
<text x="69.7" y="285.2">Not to Scale</text>
<text x="98.5" y="284.8">(Traffic Engineering)</text>
</g>
<g font-size="3.5" fill="#231f20">
<text x="154.7" y="276.2">27/04/18</text>
<text x="157.4" y="281.2">Date</text>
</g>
</svg>
